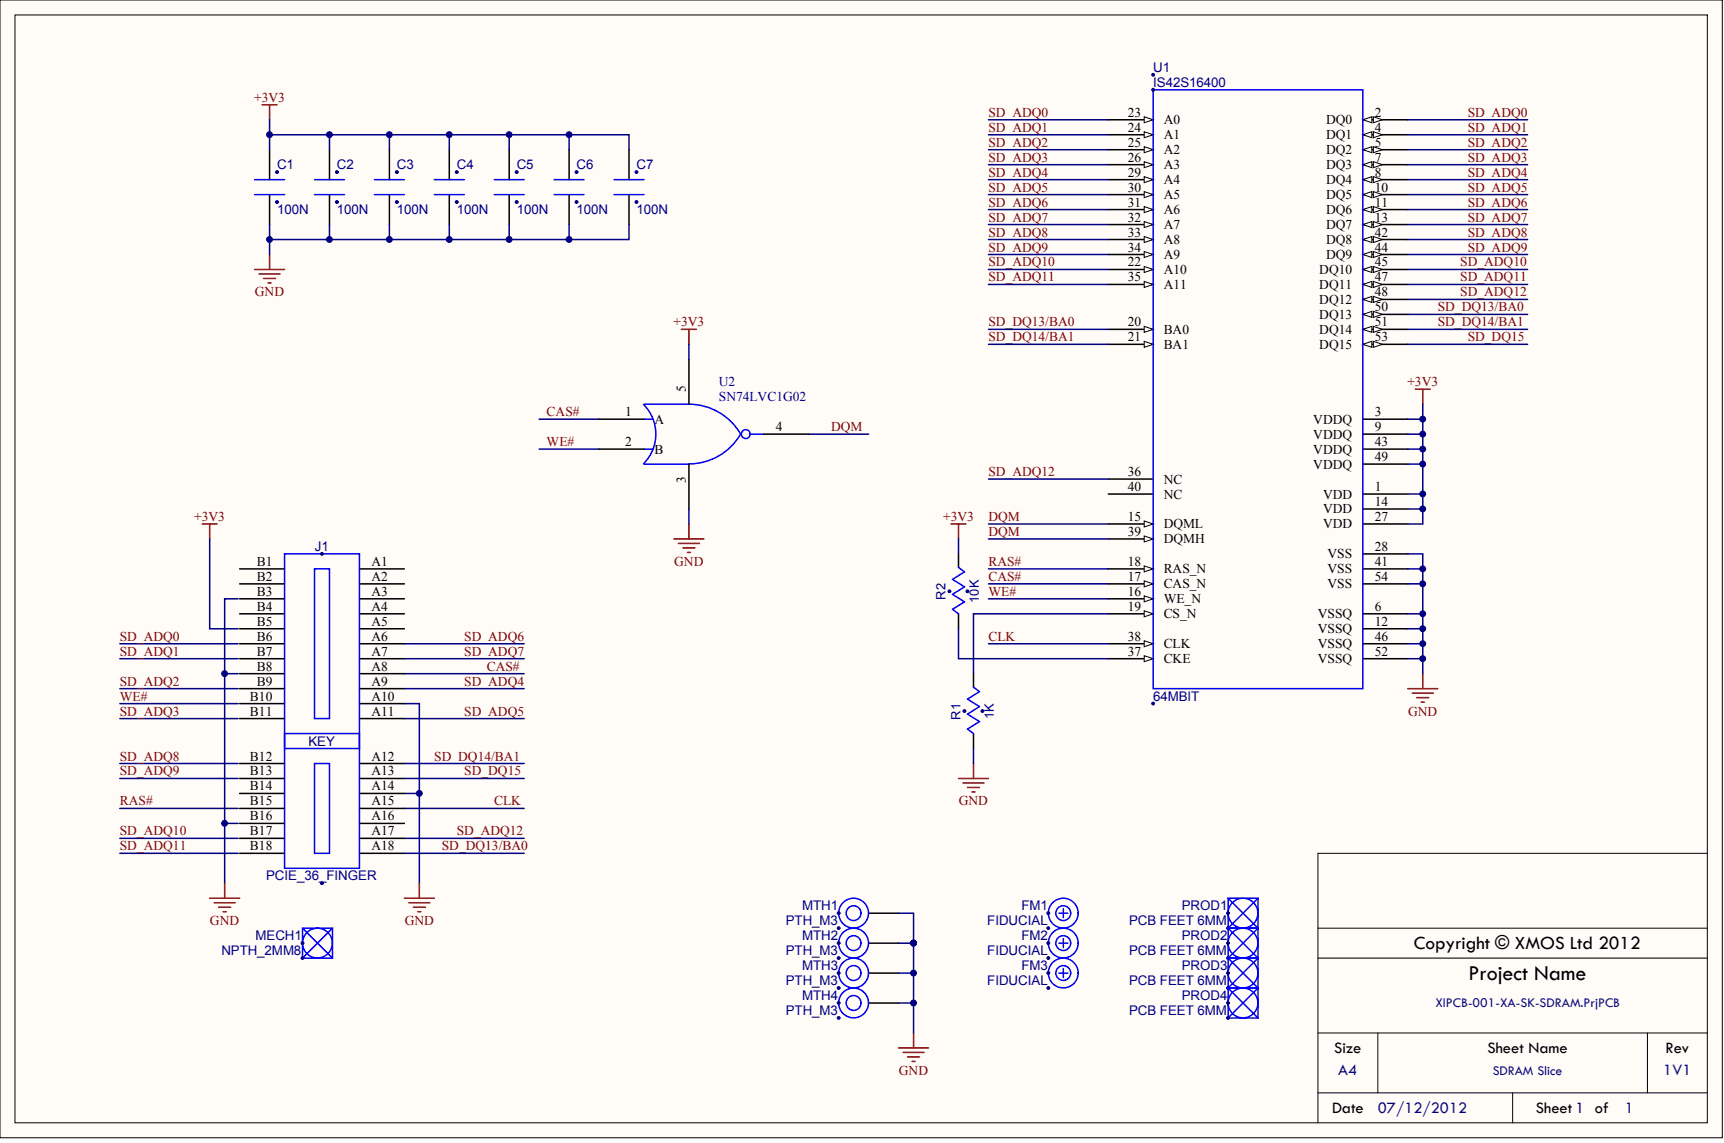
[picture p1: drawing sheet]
<svg xmlns="http://www.w3.org/2000/svg" width="486mm" height="322mm" viewBox="0 0 486 322" stroke-linecap="round" stroke-linejoin="round" font-family="sans-serif">
<path d="M0 0h486v320.9h-486z" fill="#fffcf8"/>
<path d="M0 0h486v321h-486zM4.2 4.2h477.6v312.5h-477.6zM481.8 240.7h-109.9v76M371.9 261.8h109.9M371.9 270.3h109.9M371.9 291.4h109.9M388.8 291.4v16.9M464.9 291.4v16.9M371.9 308.3h109.9M426.8 308.3v8.4" fill="none" stroke="#000" stroke-width=".28"/>
<g fill="none" stroke="#800000" stroke-width=".42">
<path d="M74 29.6h4.2M76.1 29.6v4.2M71.8 76h8.5M73.1 77.3h5.9M74.4 78.6h3.4M75.6 79.8h.9M76.1 71.8v4.2M192.3 92.9h4.2M194.4 92.9v4.2M399.4 109.8h4.2M401.5 109.8v4.2M57.1 147.8h4.2"/>
<path d="M59.2 147.8v4.2M190.2 152h8.4M191.4 153.3h6M192.7 154.6h3.4M194 155.8h.8M194.4 147.8v4.2M268.4 147.8h4.2M270.5 147.8v4.2M397.3 194.3h8.4M398.5 195.5h5.9M399.8 196.8h3.4M401.1 198.1h.8"/>
<path d="M401.5 190v4.3M59.2 253.4h8.4M60.4 254.7h5.9M61.7 255.9h3.4M63 257.2h.8M63.4 249.2v4.2M114.1 253.4h8.5M115.4 254.7h5.9M116.6 255.9h3.4M117.9 257.2h.9M118.3 249.2v4.2M253.6 295.6h8.4"/>
<path d="M254.8 296.9h6M256.1 298.2h3.4M257.4 299.4h.8M257.8 291.4v4.2"/>
</g>
<g fill="none" stroke="#000080" stroke-width=".42">
<path d="M76.1 38h101.4v4.2M76.1 33.8v8.4M93 38v4.2M109.9 38v4.2M126.8 38v4.2M143.7 38v4.2M160.6 38v4.2M76.1 63.3v8.5M93 63.3v4.3M109.9 63.3v4.3M126.8 63.3v4.3M143.7 63.3v4.3"/>
<path d="M160.6 63.3v4.3M177.5 63.3v4.3h-101.4M152.1 118.3h16.9M152.1 126.7h16.9M228.2 122.5h16.9M59.2 152v25.4h8M67.2 168.9h-3.8v80.3M33.8 181.6h33.4M33.8 185.8h33.4M33.8 194.3h33.4M33.8 198.5h33.4M63.4 190h3.8"/>
<path d="M114.1 198.5h4.2v50.7M114.1 190h33.8M114.1 181.6h33.8M114.1 185.8h33.8M114.1 194.3h33.8M33.8 215.4h33.4M33.8 219.6h33.4M33.8 202.7h33.4M114.1 215.4h33.8M114.1 219.6h33.8M114.1 202.7h33.8M33.8 228.1h33.4"/>
<path d="M33.8 236.5h33.4M63.4 232.3h3.8M114.1 223.8h4.2M114.1 228.1h33.8M114.1 236.5h33.8M33.8 240.7h33.4M114.1 240.7h33.8M253.6 257.6h4.2v8.5M253.6 274.5h4.2M253.6 266.1h4.2M257.8 266.1v25.3M253.6 283h4.2"/>
</g>
<g fill="#000080" stroke="#000080" stroke-width=".28">
<circle cx="118.3" cy="223.8" r=".82"/>
<circle cx="63.4" cy="232.3" r=".82"/>
<circle cx="63.4" cy="190" r=".82"/>
<circle cx="90.8" cy="249.1" r=".4"/>
<circle cx="90.8" cy="156.2" r=".4"/>
<circle cx="85.3" cy="270.3" r=".4"/>
<circle cx="85.3" cy="266" r=".4"/>
<circle cx="236.6" cy="261.8" r=".4"/>
<circle cx="236.6" cy="257.6" r=".4"/>
<circle cx="236.6" cy="270.3" r=".4"/>
<circle cx="236.6" cy="266" r=".4"/>
<circle cx="236.6" cy="278.7" r=".4"/>
<circle cx="236.6" cy="274.5" r=".4"/>
<circle cx="236.6" cy="287.2" r=".4"/>
<circle cx="236.6" cy="282.9" r=".4"/>
<circle cx="346.5" cy="261.8" r=".4"/>
<circle cx="346.5" cy="257.6" r=".4"/>
<circle cx="346.5" cy="270.3" r=".4"/>
<circle cx="346.5" cy="266" r=".4"/>
<circle cx="346.5" cy="278.7" r=".4"/>
<circle cx="346.5" cy="274.5" r=".4"/>
<circle cx="346.5" cy="287.2" r=".4"/>
<circle cx="346.5" cy="282.9" r=".4"/>
<circle cx="295.8" cy="261.8" r=".4"/>
<circle cx="295.8" cy="257.6" r=".4"/>
<circle cx="295.8" cy="270.3" r=".4"/>
<circle cx="295.8" cy="266" r=".4"/>
<circle cx="295.8" cy="278.7" r=".4"/>
<circle cx="295.8" cy="274.5" r=".4"/>
<circle cx="257.8" cy="266" r=".82"/>
<circle cx="257.8" cy="274.5" r=".82"/>
<circle cx="257.8" cy="282.9" r=".82"/>
<circle cx="78.2" cy="57" r=".4"/>
<circle cx="78.2" cy="48.5" r=".4"/>
<circle cx="95.1" cy="57" r=".4"/>
<circle cx="95.1" cy="48.5" r=".4"/>
<circle cx="112" cy="57" r=".4"/>
<circle cx="112" cy="48.5" r=".4"/>
<circle cx="128.9" cy="57" r=".4"/>
<circle cx="128.9" cy="48.5" r=".4"/>
<circle cx="145.8" cy="57" r=".4"/>
<circle cx="145.8" cy="48.5" r=".4"/>
<circle cx="162.7" cy="57" r=".4"/>
<circle cx="162.7" cy="48.5" r=".4"/>
<circle cx="179.6" cy="57" r=".4"/>
<circle cx="179.6" cy="48.5" r=".4"/>
<circle cx="76" cy="67.6" r=".82"/>
<circle cx="76" cy="38" r=".82"/>
<circle cx="93" cy="38" r=".82"/>
<circle cx="109.9" cy="38" r=".82"/>
<circle cx="126.8" cy="38" r=".82"/>
<circle cx="143.7" cy="38" r=".82"/>
<circle cx="160.6" cy="38" r=".82"/>
<circle cx="93" cy="67.6" r=".82"/>
<circle cx="109.9" cy="67.6" r=".82"/>
<circle cx="126.8" cy="67.6" r=".82"/>
<circle cx="143.7" cy="67.6" r=".82"/>
<circle cx="160.6" cy="67.6" r=".82"/>
</g>
<g fill="none" stroke="#000" stroke-width=".42">
<path d="M76.1 42.2v8.5M76.1 54.9v8.4M93 42.2v8.5M93 54.9v8.4M109.9 42.2v8.5M109.9 54.9v8.4M126.8 42.2v8.5M126.8 54.9v8.4M143.7 42.2v8.5M143.7 54.9v8.4M160.6 42.2v8.5M160.6 54.9v8.4"/>
<path d="M177.5 42.2v8.5M177.5 54.9v8.4M384.6 97.1h12.7M67.6 160.5h12.7M67.6 164.7h12.7M67.6 168.9h12.7M67.6 173.2h12.7M67.6 177.4h12.7M101.4 160.5h12.7M101.4 164.7h12.7M101.4 168.9h12.7M101.4 173.2h12.7"/>
<path d="M101.4 177.4h12.7M67.6 181.6h12.7M67.6 185.8h12.7M67.6 190h12.7M67.6 194.3h12.7M67.6 198.5h12.7M101.4 181.6h12.7M101.4 185.8h12.7M101.4 190h12.7M101.4 194.3h12.7M101.4 198.5h12.7M67.6 202.7h12.7"/>
<path d="M67.6 215.4h12.7M67.6 219.6h12.7M101.4 202.7h12.7M101.4 215.4h12.7M101.4 219.6h12.7M67.6 223.8h12.7M67.6 228.1h12.7M67.6 232.3h12.7M67.6 236.5h12.7M101.4 223.8h12.7M101.4 228.1h12.7M101.4 232.3h12.7"/>
<path d="M101.4 236.5h12.7M67.6 240.7h12.7M101.4 240.7h12.7M245.1 257.6h8.5M245.1 266.1h8.5M245.1 274.5h8.5M245.1 283h8.5"/>
</g>
<g fill="none" stroke="#00f" stroke-width=".42">
<path d="M71.8 50.7h8.5M71.8 54.9h8.5M88.7 50.7h8.5M88.7 54.9h8.5M105.7 50.7h8.4M105.7 54.9h8.4M122.6 50.7h8.4M122.6 54.9h8.4M139.5 50.7h8.4M139.5 54.9h8.4M156.4 50.7h8.4M156.4 54.9h8.4"/>
<path d="M173.3 50.7h8.4M173.3 54.9h8.4M80.3 156.3h21.1v88.6h-21.1zM88.7 160.5h4.3v42.2h-4.3zM80.3 206.9h21.1v4.3h-21.1zM88.7 215.4h4.3v25.3h-4.3zM298.8 257.6h2.5M300.1 256.3v2.6M346.5 253.4h8.5v8.4h-8.5zM346.5 253.4l8.5 8.4-8.5 8.5 8.5 8.4-8.5 8.5M355 253.4l-8.5 8.4 8.5 8.5-8.5 8.4 8.5 8.5M85.4 261.8h8.4v8.5h-8.4z"/>
<path d="M85.4 261.8l8.4 8.5M93.8 261.8l-8.4 8.5M298.8 266.1h2.5M298.8 274.5h2.5M300.1 264.8v2.5M300.1 273.2v2.6M346.5 261.8h8.5v8.5h-8.5zM346.5 270.3h8.5v8.4h-8.5zM346.5 278.7h8.5v8.5h-8.5z"/>
<circle cx="240.9" cy="257.6" r="2.09"/>
<circle cx="240.9" cy="257.6" r="4.2"/>
<circle cx="300" cy="257.6" r="2.09"/>
<circle cx="300" cy="257.6" r="4.2"/>
<circle cx="350.7" cy="257.6" r="4.2"/>
<circle cx="89.6" cy="266" r="4.2"/>
<circle cx="240.9" cy="274.5" r="2.09"/>
<circle cx="240.9" cy="266" r="2.09"/>
<circle cx="240.9" cy="274.5" r="4.2"/>
<circle cx="240.9" cy="266" r="4.2"/>
<circle cx="300" cy="274.5" r="2.09"/>
<circle cx="300" cy="266" r="2.09"/>
<circle cx="300" cy="274.5" r="4.2"/>
<circle cx="300" cy="266" r="4.2"/>
<circle cx="350.7" cy="274.5" r="4.2"/>
<circle cx="350.7" cy="266" r="4.2"/>
<circle cx="240.9" cy="282.9" r="2.09"/>
<circle cx="240.9" cy="282.9" r="4.2"/>
<circle cx="350.7" cy="282.9" r="4.2"/>
</g>
<g fill="#fffcf8" stroke="#000" stroke-width=".28">
<path d="M384.6 97.1l2.5-.8v1.7z"/>
<path d="M387.5 96.3l2.6 .8-2.6 .9z"/>
</g>
<path d="M384.6 92.9h12.7" fill="none" stroke="#000" stroke-width=".42"/>
<g fill="#fffcf8" stroke="#000" stroke-width=".28">
<path d="M384.6 92.9l2.5-.8v1.7z"/>
<path d="M387.5 92.1l2.6 .8-2.6 .9z"/>
</g>
<path d="M384.6 88.7h12.7" fill="none" stroke="#000" stroke-width=".42"/>
<g fill="#fffcf8" stroke="#000" stroke-width=".28">
<path d="M384.6 88.7l2.5-.9v1.7z"/>
<path d="M387.5 87.8l2.6 .9-2.6 .8z"/>
</g>
<path d="M384.6 84.5h12.7" fill="none" stroke="#000" stroke-width=".42"/>
<g fill="#fffcf8" stroke="#000" stroke-width=".28">
<path d="M384.6 84.5l2.5-.9v1.7z"/>
<path d="M387.5 83.6l2.6 .9-2.6 .8z"/>
</g>
<path d="M384.6 80.2h12.7" fill="none" stroke="#000" stroke-width=".42"/>
<g fill="#fffcf8" stroke="#000" stroke-width=".28">
<path d="M384.6 80.2l2.5-.8v1.7z"/>
<path d="M387.5 79.4l2.6 .8-2.6 .9z"/>
</g>
<path d="M384.6 76h12.7" fill="none" stroke="#000" stroke-width=".42"/>
<g fill="#fffcf8" stroke="#000" stroke-width=".28">
<path d="M384.6 76l2.5-.8v1.7z"/>
<path d="M387.5 75.2l2.6 .8-2.6 .9z"/>
</g>
<path d="M384.6 71.8h12.7" fill="none" stroke="#000" stroke-width=".42"/>
<g fill="#fffcf8" stroke="#000" stroke-width=".28">
<path d="M384.6 71.8l2.5-.9v1.7z"/>
<path d="M387.5 70.9l2.6 .9-2.6 .8z"/>
</g>
<path d="M384.6 67.6h12.7" fill="none" stroke="#000" stroke-width=".42"/>
<g fill="#fffcf8" stroke="#000" stroke-width=".28">
<path d="M384.6 67.6l2.5-.9v1.7z"/>
<path d="M387.5 66.7l2.6 .9-2.6 .8z"/>
</g>
<path d="M384.6 63.3h12.7" fill="none" stroke="#000" stroke-width=".42"/>
<g fill="#fffcf8" stroke="#000" stroke-width=".28">
<path d="M384.6 63.3l2.5-.8v1.7z"/>
<path d="M387.5 62.5l2.6 .8-2.6 .9z"/>
</g>
<path d="M384.6 59.1h12.7" fill="none" stroke="#000" stroke-width=".42"/>
<g fill="#fffcf8" stroke="#000" stroke-width=".28">
<path d="M384.6 59.1l2.5-.8v1.7z"/>
<path d="M387.5 58.3l2.6 .8-2.6 .9z"/>
</g>
<path d="M384.6 54.9h12.7" fill="none" stroke="#000" stroke-width=".42"/>
<g fill="#fffcf8" stroke="#000" stroke-width=".28">
<path d="M384.6 54.9l2.5-.8v1.6z"/>
<path d="M387.5 54.1l2.6 .8-2.6 .8z"/>
</g>
<path d="M384.6 50.7h12.7" fill="none" stroke="#000" stroke-width=".42"/>
<g fill="#fffcf8" stroke="#000" stroke-width=".28">
<path d="M384.6 50.7l2.5-.9v1.7z"/>
<path d="M387.5 49.8l2.6 .9-2.6 .8z"/>
</g>
<path d="M384.6 46.5h12.7" fill="none" stroke="#000" stroke-width=".42"/>
<g fill="#fffcf8" stroke="#000" stroke-width=".28">
<path d="M384.6 46.5l2.5-.9v1.7z"/>
<path d="M387.5 45.6l2.6 .9-2.6 .8z"/>
</g>
<path d="M384.6 42.2h12.7" fill="none" stroke="#000" stroke-width=".42"/>
<g fill="#fffcf8" stroke="#000" stroke-width=".28">
<path d="M384.6 42.2l2.5-.8v1.7z"/>
<path d="M387.5 41.4l2.6 .8-2.6 .9z"/>
</g>
<path d="M384.6 38h12.7" fill="none" stroke="#000" stroke-width=".42"/>
<g fill="#fffcf8" stroke="#000" stroke-width=".28">
<path d="M384.6 38l2.5-.8v1.7z"/>
<path d="M387.5 37.2l2.6 .8-2.6 .9z"/>
</g>
<path d="M384.6 33.8h12.7" fill="none" stroke="#000" stroke-width=".42"/>
<g fill="#fffcf8" stroke="#000" stroke-width=".28">
<path d="M384.6 33.8l2.5-.9v1.7z"/>
<path d="M387.5 32.9l2.6 .9-2.6 .8z"/>
</g>
<path d="M312.7 181.6h12.7" fill="none" stroke="#000" stroke-width=".42"/>
<path d="M322.9 180.8l2.5 .8-2.5 .8z" fill="#fffcf8" stroke="#000" stroke-width=".28"/>
<path d="M312.7 168.9h12.7" fill="none" stroke="#000" stroke-width=".42"/>
<path d="M322.9 168.1l2.5 .8-2.5 .9z" fill="#fffcf8" stroke="#000" stroke-width=".28"/>
<path d="M312.7 80.2h12.7M312.7 135.1h12.7" fill="none" stroke="#000" stroke-width=".42"/>
<path d="M322.9 79.4l2.5 .8-2.5 .9z" fill="#fffcf8" stroke="#000" stroke-width=".28"/>
<path d="M312.7 76h12.7" fill="none" stroke="#000" stroke-width=".42"/>
<path d="M322.9 75.2l2.5 .8-2.5 .9z" fill="#fffcf8" stroke="#000" stroke-width=".28"/>
<path d="M312.7 71.8h12.7" fill="none" stroke="#000" stroke-width=".42"/>
<path d="M322.9 70.9l2.5 .9-2.5 .8z" fill="#fffcf8" stroke="#000" stroke-width=".28"/>
<path d="M312.7 67.6h12.7" fill="none" stroke="#000" stroke-width=".42"/>
<path d="M322.9 66.7l2.5 .9-2.5 .8z" fill="#fffcf8" stroke="#000" stroke-width=".28"/>
<path d="M312.7 63.3h12.7" fill="none" stroke="#000" stroke-width=".42"/>
<path d="M322.9 62.5l2.5 .8-2.5 .9z" fill="#fffcf8" stroke="#000" stroke-width=".28"/>
<path d="M312.7 59.1h12.7" fill="none" stroke="#000" stroke-width=".42"/>
<path d="M322.9 58.3l2.5 .8-2.5 .9z" fill="#fffcf8" stroke="#000" stroke-width=".28"/>
<path d="M312.7 54.9h12.7" fill="none" stroke="#000" stroke-width=".42"/>
<path d="M322.9 54.1l2.5 .8-2.5 .8z" fill="#fffcf8" stroke="#000" stroke-width=".28"/>
<path d="M312.7 50.7h12.7" fill="none" stroke="#000" stroke-width=".42"/>
<path d="M322.9 49.8l2.5 .9-2.5 .8z" fill="#fffcf8" stroke="#000" stroke-width=".28"/>
<path d="M312.7 46.5h12.7" fill="none" stroke="#000" stroke-width=".42"/>
<path d="M322.9 45.6l2.5 .9-2.5 .8z" fill="#fffcf8" stroke="#000" stroke-width=".28"/>
<path d="M312.7 42.2h12.7" fill="none" stroke="#000" stroke-width=".42"/>
<path d="M322.9 41.4l2.5 .8-2.5 .9z" fill="#fffcf8" stroke="#000" stroke-width=".28"/>
<path d="M312.7 38h12.7" fill="none" stroke="#000" stroke-width=".42"/>
<path d="M322.9 37.2l2.5 .8-2.5 .9z" fill="#fffcf8" stroke="#000" stroke-width=".28"/>
<path d="M312.7 33.8h12.7" fill="none" stroke="#000" stroke-width=".42"/>
<path d="M322.9 32.9l2.5 .9-2.5 .8z" fill="#fffcf8" stroke="#000" stroke-width=".28"/>
<path d="M312.7 152h12.7M384.6 156.3h12.7M384.6 185.8h12.7" fill="none" stroke="#000" stroke-width=".42"/>
<path d="M322.9 151.2l2.5 .8-2.5 .9z" fill="#fffcf8" stroke="#000" stroke-width=".28"/>
<path d="M312.7 147.8h12.7" fill="none" stroke="#000" stroke-width=".42"/>
<path d="M322.9 147l2.5 .8-2.5 .9z" fill="#fffcf8" stroke="#000" stroke-width=".28"/>
<path d="M312.7 173.2h12.7" fill="none" stroke="#000" stroke-width=".42"/>
<path d="M322.9 172.3l2.5 .9-2.5 .8z" fill="#fffcf8" stroke="#000" stroke-width=".28"/>
<path d="M312.7 185.8h12.7" fill="none" stroke="#000" stroke-width=".42"/>
<path d="M322.9 185l2.5 .8-2.5 .9z" fill="#fffcf8" stroke="#000" stroke-width=".28"/>
<path d="M312.7 160.5h12.7" fill="none" stroke="#000" stroke-width=".42"/>
<path d="M322.9 159.6l2.5 .9-2.5 .8z" fill="#fffcf8" stroke="#000" stroke-width=".28"/>
<path d="M312.7 164.7h12.7" fill="none" stroke="#000" stroke-width=".42"/>
<path d="M322.9 163.9l2.5 .8-2.5 .9z" fill="#fffcf8" stroke="#000" stroke-width=".28"/>
<g fill="none" stroke="#000" stroke-width=".42">
<path d="M312.7 97.1h12.7M384.6 118.3h12.7M312.7 139.4h12.7M384.6 139.4h12.7M384.6 122.5h12.7M384.6 126.7h12.7M384.6 130.9h12.7M384.6 143.6h12.7M384.6 147.8h12.7M384.6 177.4h12.7M384.6 173.2h12.7M384.6 160.5h12.7"/>
<path d="M384.6 164.7h12.7M384.6 181.6h12.7"/>
</g>
<path d="M322.9 96.3l2.5 .8-2.5 .9z" fill="#fffcf8" stroke="#000" stroke-width=".28"/>
<path d="M312.7 92.9h12.7" fill="none" stroke="#000" stroke-width=".42"/>
<path d="M322.9 92.1l2.5 .8-2.5 .9z" fill="#fffcf8" stroke="#000" stroke-width=".28"/>
<g fill="none" stroke="#00f" stroke-width=".42">
<path d="M325.4 25.3h59.2v169h-59.2zM181.6 114.1a11.8 11.8 0 0 1 0 16.7M181.7 114h12.7a16.9 16.9 0 0 1 14.6 8.5 17 17 0 0 1-14.6 8.4M181.7 118.3h2.6M181.7 130.9h12.7M181.7 126.7h2.6M211.7 122.5h3.8M270.5 160.1l1.7 1.2-3.4 2.1 3.4 2.2-3.4 2.1 3.4 2.1-3.4 2.1 1.7 1.3M274.7 193.8l1.7 1.3-3.4 2.1 3.4 2.1-3.4 2.1 3.4 2.2-3.4 2.1 1.7 1.2"/>
<circle cx="210.4" cy="122.5" r="1.25"/>
</g>
<g fill="#000080" stroke="#000080" stroke-width=".28">
<circle cx="325.4" cy="198.5" r=".4"/>
<circle cx="325.4" cy="25.3" r=".4"/>
<circle cx="325.4" cy="21.1" r=".4"/>
<circle cx="277.2" cy="200.6" r=".4"/>
<circle cx="272.1" cy="200.6" r=".4"/>
<circle cx="273" cy="166.8" r=".4"/>
<circle cx="267.9" cy="166.8" r=".4"/>
<circle cx="401.5" cy="118.2" r=".82"/>
<circle cx="401.5" cy="122.5" r=".82"/>
<circle cx="401.5" cy="126.7" r=".82"/>
<circle cx="401.5" cy="130.9" r=".82"/>
<circle cx="401.5" cy="139.3" r=".82"/>
<circle cx="401.5" cy="143.6" r=".82"/>
<circle cx="401.5" cy="185.8" r=".82"/>
<circle cx="401.5" cy="181.6" r=".82"/>
<circle cx="401.5" cy="177.4" r=".82"/>
<circle cx="401.5" cy="173.1" r=".82"/>
<circle cx="401.5" cy="164.7" r=".82"/>
<circle cx="401.5" cy="160.5" r=".82"/>
</g>
<g fill="none" stroke="#000080" stroke-width=".42">
<path d="M278.9 33.8h33.8M278.9 38h33.8M397.3 33.8h33.8M397.3 38h33.8M278.9 42.2h33.8M278.9 46.5h33.8M278.9 50.7h33.8M278.9 54.9h33.8M278.9 59.1h33.8M397.3 42.2h33.8M397.3 46.5h33.8M397.3 50.7h33.8"/>
<path d="M397.3 54.9h33.8M397.3 59.1h33.8M278.9 63.3h33.8M278.9 67.6h33.8M278.9 71.8h33.8M278.9 76h33.8M397.3 63.3h33.8M397.3 67.6h33.8M397.3 71.8h33.8M397.3 76h33.8M194.4 97.1v4.3M278.9 80.2h33.8"/>
<path d="M278.9 92.9h33.8M278.9 97.1h33.8M397.3 80.2h33.8M397.3 92.9h33.8M397.3 97.1h33.8M397.3 84.5h33.8M397.3 88.7h33.8M397.3 118.3h4.2M401.5 114v33.8h-4.2M278.9 135.1h33.8M397.3 122.5h4.2M397.3 126.7h4.2"/>
<path d="M397.3 130.9h4.2M397.3 139.4h4.2M194.4 143.6v4.2M270.5 152v4.3M278.9 147.8h33.8M278.9 152h33.8M397.3 156.3h4.2v33.7M397.3 143.6h4.2M270.5 177.4v8.4h42.2M278.9 160.5h33.8M278.9 164.7h33.8M278.9 168.9h33.8"/>
<path d="M312.7 173.2h-38v16.8M397.3 160.5h4.2M397.3 164.7h4.2M397.3 177.4h4.2M397.3 173.2h4.2M278.9 181.6h33.8M397.3 181.6h4.2M397.3 185.8h4.2M274.7 211.2v4.2"/>
</g>
<path d="M169 118.3h12.7M194.4 101.4v12.6M169 126.7h12.7M194.4 130.9v12.7M215.5 122.5h12.7M270.5 156.3v3.8M270.5 173.2v4.2M274.7 190v3.8M274.7 206.9v4.3" fill="none" stroke="#000" stroke-width=".42"/>
<path d="M270.5 219.6h8.4M274.7 215.4v4.2M271.7 220.9h6M273 222.1h3.4M274.3 223.4h.8" fill="none" stroke="#800000" stroke-width=".42"/>
<text font-size="6.2" x="414.4" y="276.5">Project Name</text>
<text font-size="5.4" x="398.9" y="267.8">Copyright © XMOS Ltd 2012</text>
<g font-size="4.6">
<text x="376.5" y="297.1">Size</text>
<text x="419.7" y="297.1">Sheet Name</text>
<text x="470" y="297.1">Rev</text>
<text x="375.9" y="314">Date</text>
<text x="433.4" y="314">Sheet 1 of</text>
</g>
<g font-size="4.6" fill="#11037f">
<text x="377.6" y="303.4">A4</text>
<text x="469.4" y="303.4">1V1</text>
<text x="388.8" y="314">07/12/2012</text>
<text x="458.5" y="314">1</text>
</g>
<g font-size="3.9" fill="#11037f">
<text x="405" y="284.2">XIPCB-001-XA-SK-SDRAM.PrjPCB</text>
<text x="421.2" y="303.2">SDRAM Slice</text>
</g>
<g font-size="3.8" fill="#000080">
<text x="325.4" y="20.3">U1</text>
<text x="325.4" y="24.5">IS42S16400</text>
<text x="78.2" y="47.7">C1</text>
<text x="95.1" y="47.7">C2</text>
<text x="112" y="47.7">C3</text>
<text x="128.9" y="47.7">C4</text>
<text x="145.8" y="47.7">C5</text>
<text x="162.7" y="47.7">C6</text>
<text x="179.6" y="47.7">C7</text>
<text x="78.2" y="60.4">100N</text>
<text x="95.1" y="60.4">100N</text>
<text x="112" y="60.4">100N</text>
<text x="128.9" y="60.4">100N</text>
<text x="145.8" y="60.4">100N</text>
<text x="162.7" y="60.4">100N</text>
<text x="179.6" y="60.4">100N</text>
<text x="202.9" y="109">U2</text>
<text x="202.9" y="113.2">SN74LVC1G02</text>
<text x="88.9" y="155.4">J1</text>
<text x="325.4" y="197.7">64MBIT</text>
<text x="87.1" y="210.3">KEY</text>
<text x="75.1" y="248.3">PCIE_36_FINGER</text>
<text x="226.4" y="256.8">MTH1</text>
<text x="288.3" y="256.8">FM1</text>
<text x="333.5" y="256.8">PROD1</text>
<text x="221.7" y="261">PTH_M3</text>
<text x="278.6" y="261">FIDUCIAL</text>
<text x="318.6" y="261">PCB FEET 6MM</text>
<text x="62.5" y="269.5">NPTH_2MM8</text>
<text x="72.1" y="265.2">MECH1</text>
<text x="221.7" y="269.5">PTH_M3</text>
<text x="226.4" y="265.2">MTH2</text>
<text x="278.6" y="269.5">FIDUCIAL</text>
<text x="288.3" y="265.2">FM2</text>
<text x="318.6" y="269.5">PCB FEET 6MM</text>
<text x="333.5" y="265.2">PROD2</text>
<text x="226.4" y="273.7">MTH3</text>
<text x="288.3" y="273.7">FM3</text>
<text x="333.5" y="273.7">PROD3</text>
<text x="221.7" y="277.9">PTH_M3</text>
<text x="278.6" y="277.9">FIDUCIAL</text>
<text x="318.6" y="277.9">PCB FEET 6MM</text>
<text x="221.7" y="286.4">PTH_M3</text>
<text x="226.4" y="282.1">MTH4</text>
<text x="318.6" y="286.4">PCB FEET 6MM</text>
<text x="333.5" y="282.1">PROD4</text>
</g>
<g font-size="3.8" fill="#800000">
<text x="71.7" y="28.7">+3V3</text>
<text x="278.9" y="32.9">SD_ADQ0</text>
<text x="414.2" y="32.9">SD_ADQ0</text>
<text x="278.9" y="37.2">SD_ADQ1</text>
<text x="278.9" y="41.4">SD_ADQ2</text>
<text x="414.2" y="37.2">SD_ADQ1</text>
<text x="414.2" y="41.4">SD_ADQ2</text>
<text x="278.9" y="45.6">SD_ADQ3</text>
<text x="414.2" y="45.6">SD_ADQ3</text>
<text x="278.9" y="49.8">SD_ADQ4</text>
<text x="414.2" y="49.8">SD_ADQ4</text>
<text x="278.9" y="54.1">SD_ADQ5</text>
<text x="278.9" y="58.3">SD_ADQ6</text>
<text x="414.2" y="54.1">SD_ADQ5</text>
<text x="414.2" y="58.3">SD_ADQ6</text>
<text x="278.9" y="62.5">SD_ADQ7</text>
<text x="414.2" y="62.5">SD_ADQ7</text>
<text x="278.9" y="66.7">SD_ADQ8</text>
<text x="278.9" y="70.9">SD_ADQ9</text>
<text x="414.2" y="66.7">SD_ADQ8</text>
<text x="414.2" y="70.9">SD_ADQ9</text>
<text x="278.9" y="75.2">SD_ADQ10</text>
<text x="412" y="75.2">SD_ADQ10</text>
<text x="71.9" y="83.6">GND</text>
<text x="278.9" y="79.4">SD_ADQ11</text>
<text x="412" y="79.4">SD_ADQ11</text>
<text x="412" y="83.6">SD_ADQ12</text>
<text x="405.7" y="87.8">SD_DQ13/BA0</text>
<text x="190" y="92.1">+3V3</text>
<text x="278.9" y="92.1">SD_DQ13/BA0</text>
<text x="405.7" y="92.1">SD_DQ14/BA1</text>
<text x="278.9" y="96.3">SD_DQ14/BA1</text>
<text x="414.2" y="96.3">SD_DQ15</text>
<text x="397.1" y="109">+3V3</text>
<text x="154.3" y="117.4">CAS#</text>
<text x="154.3" y="125.9">WE#</text>
<text x="234.5" y="121.6">DQM</text>
<text x="278.9" y="134.3">SD_ADQ12</text>
<text x="54.8" y="147">+3V3</text>
<text x="266.1" y="147">+3V3</text>
<text x="278.9" y="147">DQM</text>
<text x="278.9" y="151.2">DQM</text>
<text x="190.3" y="159.6">GND</text>
<text x="278.9" y="159.6">RAS#</text>
<text x="278.9" y="163.9">CAS#</text>
<text x="278.9" y="168.1">WE#</text>
<text x="33.8" y="180.8">SD_ADQ0</text>
<text x="33.8" y="185">SD_ADQ1</text>
<text x="131" y="180.8">SD_ADQ6</text>
<text x="131" y="185">SD_ADQ7</text>
<text x="278.9" y="180.8">CLK</text>
<text x="137.3" y="189.2">CAS#</text>
<text x="33.8" y="193.4">SD_ADQ2</text>
<text x="33.8" y="197.6">WE#</text>
<text x="131" y="193.4">SD_ADQ4</text>
<text x="33.8" y="201.9">SD_ADQ3</text>
<text x="131" y="201.9">SD_ADQ5</text>
<text x="397.3" y="201.9">GND</text>
<text x="33.8" y="214.5">SD_ADQ8</text>
<text x="122.6" y="214.5">SD_DQ14/BA1</text>
<text x="33.8" y="218.8">SD_ADQ9</text>
<text x="131" y="218.8">SD_DQ15</text>
<text x="33.8" y="227.2">RAS#</text>
<text x="139.5" y="227.2">CLK</text>
<text x="270.6" y="227.2">GND</text>
<text x="33.8" y="235.7">SD_ADQ10</text>
<text x="33.8" y="239.9">SD_ADQ11</text>
<text x="124.7" y="239.9">SD_DQ13/BA0</text>
<text x="128.9" y="235.7">SD_ADQ12</text>
<text x="59.3" y="261">GND</text>
<text x="114.2" y="261">GND</text>
<text x="253.7" y="303.2">GND</text>
</g>
<g font-size="3.8">
<text x="318.2" y="32.9">23</text>
<text x="328.4" y="35.1">A0</text>
<text x="374.2" y="35.1">DQ0</text>
<text x="388" y="32.9">2</text>
<text x="318.2" y="41.4">25</text>
<text x="318.2" y="37.2">24</text>
<text x="328.4" y="39.3">A1</text>
<text x="374.2" y="39.3">DQ1</text>
<text x="388" y="41.4">5</text>
<text x="388" y="37.2">4</text>
<text x="318.2" y="45.6">26</text>
<text x="328.4" y="47.7">A3</text>
<text x="328.4" y="43.5">A2</text>
<text x="374.2" y="47.7">DQ3</text>
<text x="374.2" y="43.5">DQ2</text>
<text x="388" y="45.6">7</text>
<text x="318.2" y="49.8">29</text>
<text x="328.4" y="51.9">A4</text>
<text x="374.2" y="51.9">DQ4</text>
<text x="388" y="49.8">8</text>
<text x="318.2" y="58.3">31</text>
<text x="318.2" y="54.1">30</text>
<text x="328.4" y="56.2">A5</text>
<text x="374.2" y="56.2">DQ5</text>
<text x="388" y="58.3">11</text>
<text x="388" y="54.1">10</text>
<text x="318.2" y="62.5">32</text>
<text x="328.4" y="64.6">A7</text>
<text x="328.4" y="60.4">A6</text>
<text x="374.2" y="64.6">DQ7</text>
<text x="374.2" y="60.4">DQ6</text>
<text x="388" y="62.5">13</text>
<text x="318.2" y="70.9">34</text>
<text x="318.2" y="66.7">33</text>
<text x="328.4" y="68.8">A8</text>
<text x="374.2" y="68.8">DQ8</text>
<text x="388" y="70.9">44</text>
<text x="388" y="66.7">42</text>
<text x="318.2" y="75.2">22</text>
<text x="328.4" y="77.3">A10</text>
<text x="328.4" y="73.1">A9</text>
<text x="372.3" y="77.3">DQ10</text>
<text x="374.2" y="73.1">DQ9</text>
<text x="388" y="75.2">45</text>
<text x="318.2" y="79.4">35</text>
<text x="328.4" y="81.5">A11</text>
<text x="372.3" y="81.5">DQ11</text>
<text x="388" y="83.6">48</text>
<text x="388" y="79.4">47</text>
<text x="372.3" y="90">DQ13</text>
<text x="372.3" y="85.7">DQ12</text>
<text x="388" y="87.8">50</text>
<text x="318.2" y="92.1">20</text>
<text x="328.4" y="94.2">BA0</text>
<text x="372.3" y="94.2">DQ14</text>
<text x="388" y="92.1">51</text>
<text x="318.2" y="96.3">21</text>
<text x="328.4" y="98.4">BA1</text>
<text x="372.3" y="98.4">DQ15</text>
<text x="388" y="96.3">53</text>
<text x="193.6" y="110.6" transform="rotate(-90 193.6 110.6)">5</text>
<text x="176.4" y="117.4">1</text>
<text x="184.7" y="119.5">A</text>
<text x="370.6" y="119.5">VDDQ</text>
<text x="388" y="117.4">3</text>
<text x="176.4" y="125.9">2</text>
<text x="218.9" y="121.6">4</text>
<text x="370.6" y="123.7">VDDQ</text>
<text x="388" y="121.6">9</text>
<text x="388" y="125.9">43</text>
<text x="184.7" y="128">B</text>
<text x="370.6" y="128">VDDQ</text>
<text x="388" y="130.1">49</text>
<text x="193.6" y="136.2" transform="rotate(-90 193.6 136.2)">3</text>
<text x="318.2" y="134.3">36</text>
<text x="328.4" y="136.4">NC</text>
<text x="370.6" y="132.2">VDDQ</text>
<text x="318.2" y="138.5">40</text>
<text x="328.4" y="140.6">NC</text>
<text x="373.3" y="140.6">VDD</text>
<text x="388" y="138.5">1</text>
<text x="388" y="142.7">14</text>
<text x="318.2" y="147">15</text>
<text x="328.4" y="149.1">DQML</text>
<text x="373.3" y="144.9">VDD</text>
<text x="373.3" y="149.1">VDD</text>
<text x="388" y="147">27</text>
<text x="318.2" y="151.2">39</text>
<text x="328.4" y="153.3">DQMH</text>
<text x="388" y="155.4">28</text>
<text x="72.5" y="159.6">B1</text>
<text x="104.8" y="159.6">A1</text>
<text x="318.2" y="159.6">18</text>
<text x="328.4" y="161.7">RAS_N</text>
<text x="374.6" y="157.5">VSS</text>
<text x="374.6" y="161.7">VSS</text>
<text x="388" y="159.6">41</text>
<text x="72.5" y="163.9">B2</text>
<text x="104.8" y="163.9">A2</text>
<text x="318.2" y="163.9">17</text>
<text x="328.4" y="166">CAS_N</text>
<text x="374.6" y="166">VSS</text>
<text x="388" y="163.9">54</text>
<text x="72.5" y="168.1">B3</text>
<text x="72.5" y="172.3">B4</text>
<text x="104.8" y="168.1">A3</text>
<text x="104.8" y="172.3">A4</text>
<text x="318.2" y="168.1">16</text>
<text x="318.2" y="172.3">19</text>
<text x="328.4" y="170.2">WE_N</text>
<text x="388" y="172.3">6</text>
<text x="72.5" y="176.5">B5</text>
<text x="104.8" y="176.5">A5</text>
<text x="328.4" y="174.4">CS_N</text>
<text x="371.9" y="178.6">VSSQ</text>
<text x="371.9" y="174.4">VSSQ</text>
<text x="388" y="176.5">12</text>
<text x="72.5" y="180.8">B6</text>
<text x="72.5" y="185">B7</text>
<text x="104.8" y="180.8">A6</text>
<text x="104.8" y="185">A7</text>
<text x="318.2" y="180.8">38</text>
<text x="318.2" y="185">37</text>
<text x="328.4" y="182.9">CLK</text>
<text x="371.9" y="182.9">VSSQ</text>
<text x="388" y="185">52</text>
<text x="388" y="180.8">46</text>
<text x="72.5" y="189.2">B8</text>
<text x="104.8" y="189.2">A8</text>
<text x="328.4" y="187.1">CKE</text>
<text x="371.9" y="187.1">VSSQ</text>
<text x="70.5" y="197.6">B10</text>
<text x="72.5" y="193.4">B9</text>
<text x="104.8" y="193.4">A9</text>
<text x="104.8" y="197.6">A10</text>
<text x="70.5" y="201.9">B11</text>
<text x="104.8" y="201.9">A11</text>
<text x="70.5" y="214.5">B12</text>
<text x="104.8" y="214.5">A12</text>
<text x="70.5" y="218.8">B13</text>
<text x="104.8" y="218.8">A13</text>
<text x="70.5" y="223">B14</text>
<text x="70.5" y="227.2">B15</text>
<text x="104.8" y="223">A14</text>
<text x="104.8" y="227.2">A15</text>
<text x="70.5" y="231.4">B16</text>
<text x="104.8" y="231.4">A16</text>
<text x="70.5" y="235.7">B17</text>
<text x="70.5" y="239.9">B18</text>
<text x="104.8" y="235.7">A17</text>
<text x="104.8" y="239.9">A18</text>
</g>
<g font-size="3.6" fill="#000080">
<text x="266.8" y="169.2" transform="rotate(-90 266.8 169.2)">R2</text>
<text x="276.3" y="170.2" transform="rotate(-90 276.3 170.2)">10K</text>
<text x="271.1" y="203" transform="rotate(-90 271.1 203)">R1</text>
<text x="280.5" y="202.9" transform="rotate(-90 280.5 202.9)">1K</text>
</g>
</svg>
